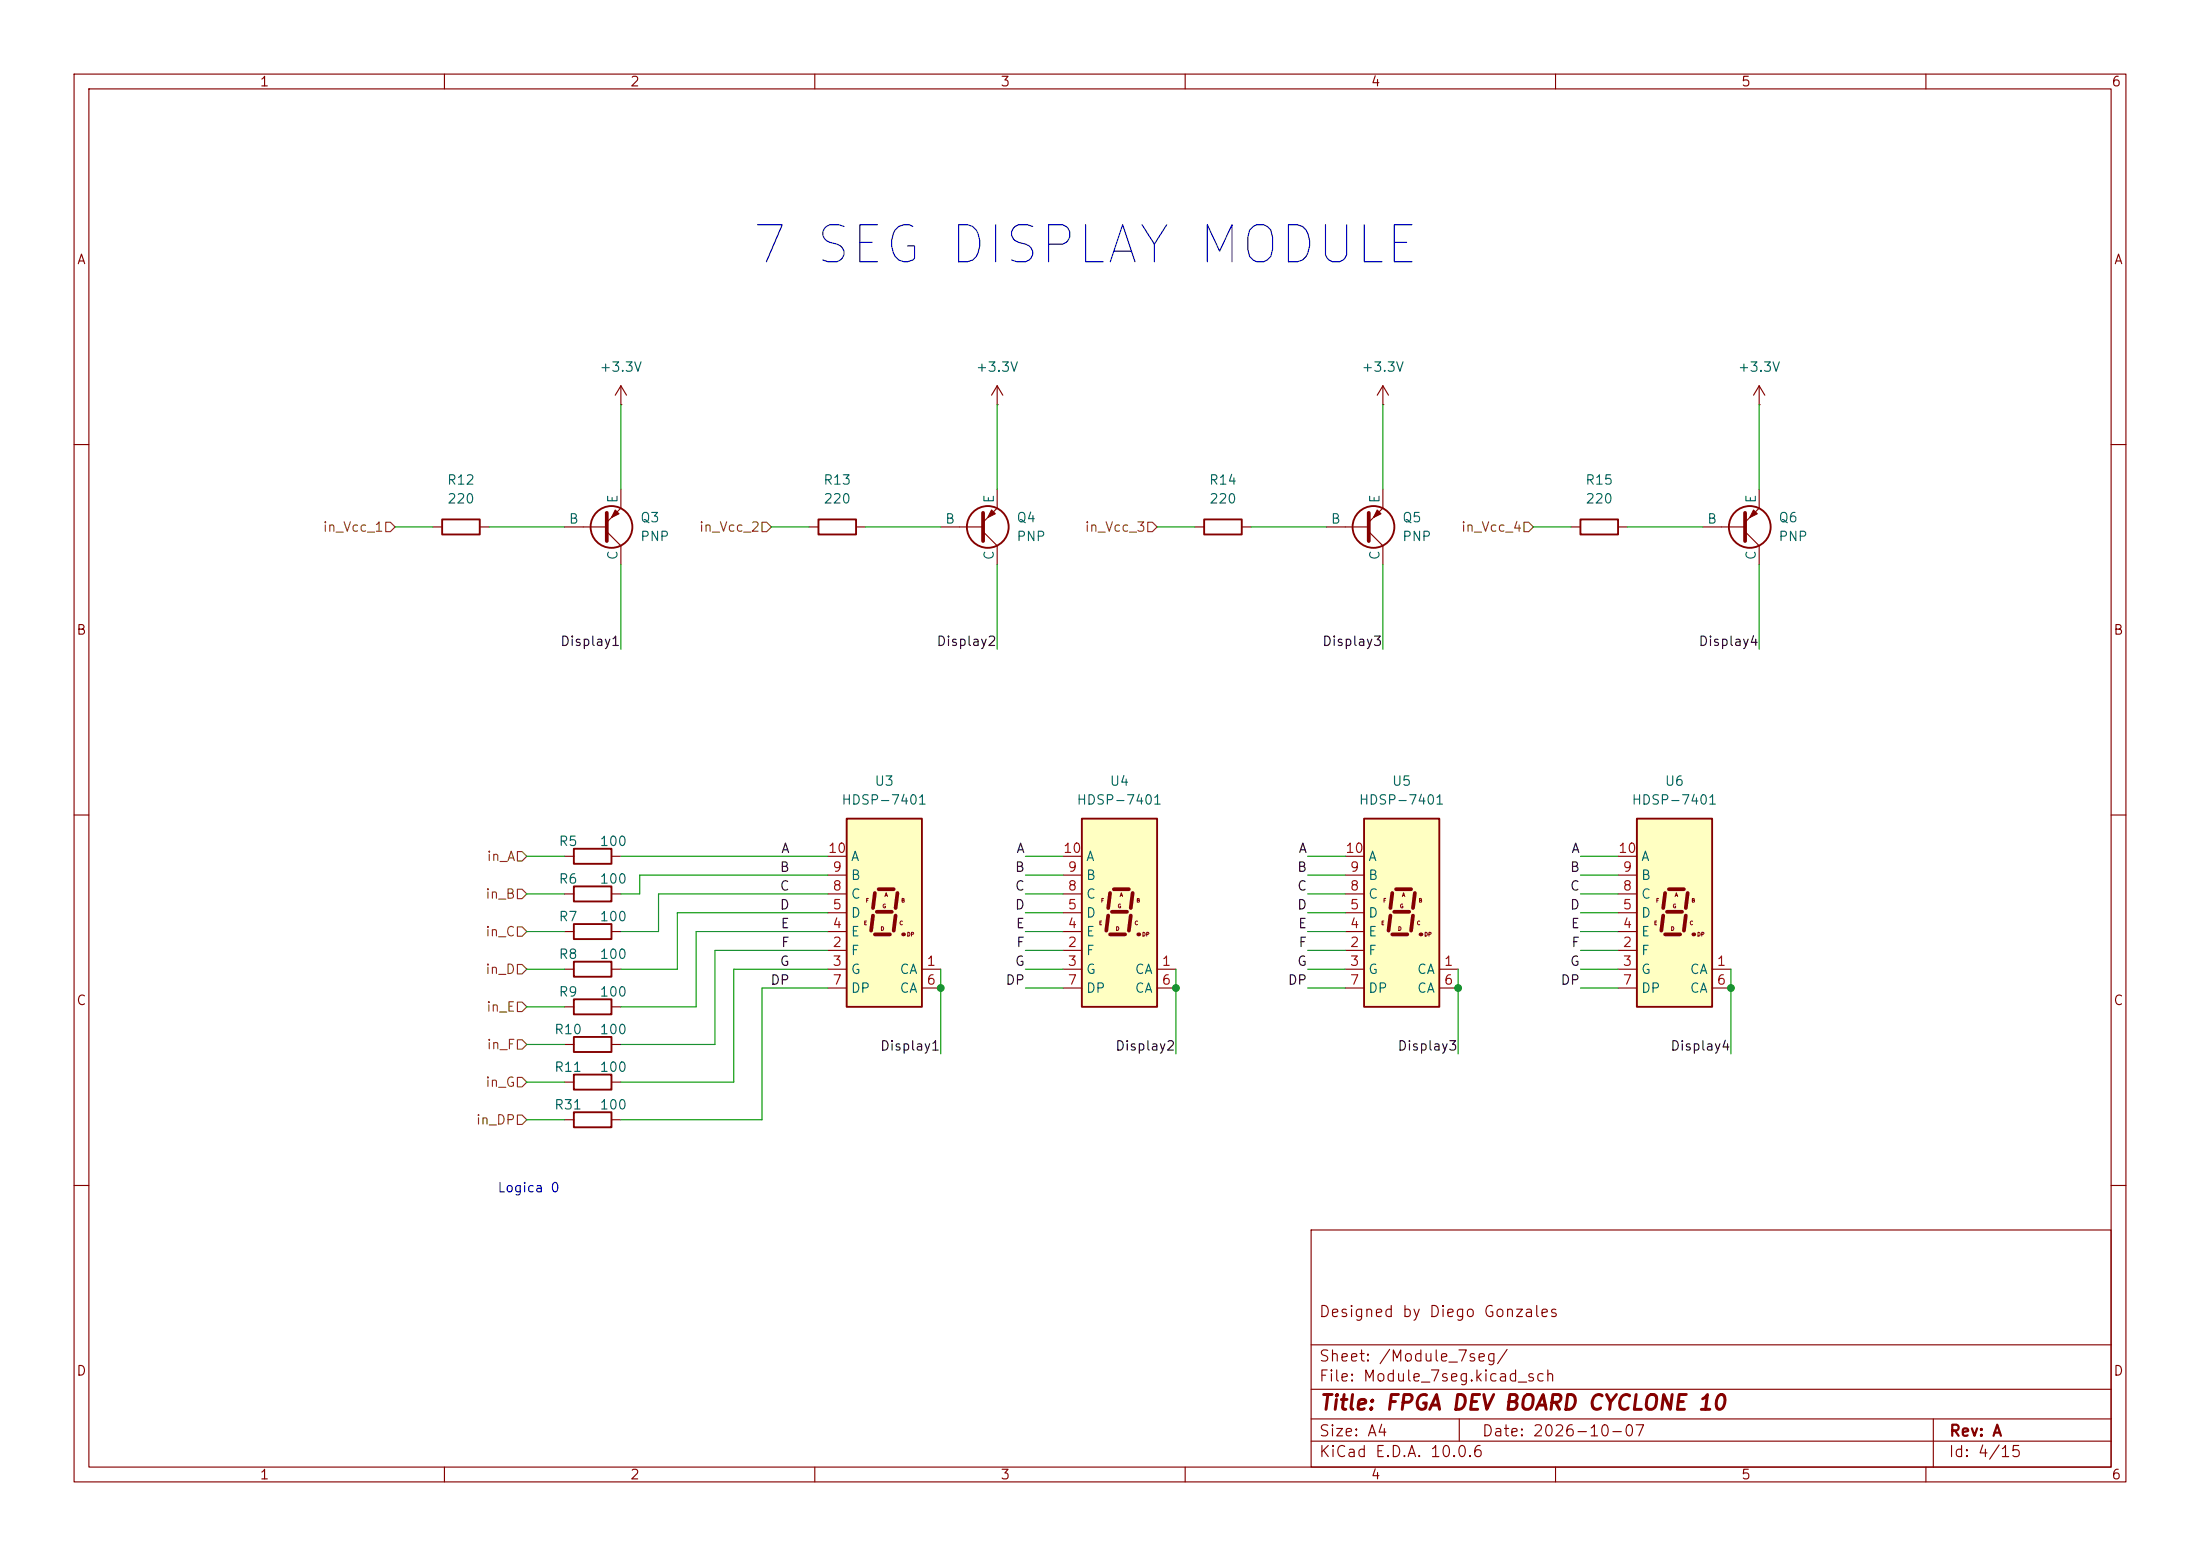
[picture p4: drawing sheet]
<svg xmlns="http://www.w3.org/2000/svg" width="297mm" height="210mm" viewBox="0 0 297 210" stroke-linecap="round" stroke-linejoin="round" font-family="sans-serif">
<g fill="none" stroke="#840000" stroke-width=".15">
<path d="M10 10h277v190h-277zM12 12h273v186h-273zM60 10v2M110 10v2M160 10v2M210 10v2M260 10v2M10 60h2M285 60h2M10 110h2M285 110h2M10 160h2"/>
<path d="M177 166h108v32h-108zM285 160h2M60 198v2M110 198v2M160 198v2M177 194.5h108M177 191.5h108M177 187.5h108M177 181.5h108M197 191.5v3M210 198v2M260 198v2"/>
<path d="M261 191.5v6.5"/>
</g>
<path d="M221 110.5h10.1v25.4h-10.1z" fill="#ffffc2"/>
<path d="M221 110.5h10.1v25.4h-10.1z" fill="none" stroke="#840000" stroke-width=".25"/>
<path d="M224.5 123.6l-.2 2M224.8 120.5l-.3 2.1M224.8 126.1h2M225 123.1h2.1M225.3 120h2M227.6 123.6l-.3 2M227.8 120.5l-.2 2.1" fill="none" stroke="#840000" stroke-width=".51"/>
<circle cx="228.6" cy="126.1" r=".25" fill="#840000"/>
<g fill="none" stroke="#840000" stroke-width=".15">
<path d="M186.7 54.6h.1M186.7 52.1l-.8 1.2M186.7 52.1l.8 1.2M186.7 52.1v2.5M76.2 71.1h5.7M81.9 71.8l1.9 1.9v2.5M83.8 66v2.6l-1.9 1.9M161.3 71.1h1.3M167.6 71.1h1.3M212.1 71.1h1.3M218.4 71.1h1.3M229.9 71.1h5.7"/>
<path d="M235.6 71.8l1.9 1.9v2.5M237.5 66v2.6l-1.9 1.9M218.4 118.1h2.6M218.4 115.6h2.6M218.4 130.8h2.6M218.4 128.3h2.6M218.4 125.7h2.6M218.4 123.2h2.6M218.4 133.4h2.6M218.4 120.7h2.6M231.1 130.8h2.6M231.1 133.4h2.6"/>
</g>
<path d="M81.9 69.2v3.8M235.6 69.2v3.8" fill="none" stroke="#840000" stroke-width=".51"/>
<g fill="none" stroke="#840000" stroke-width=".25">
<path d="M162.6 70.1h5v2h-5zM213.4 70.1h5v2h-5z"/>
<circle cx="82.5" cy="71.1" r="2.82"/>
<circle cx="236.2" cy="71.1" r="2.82"/>
</g>
<g fill="#840000" stroke="#840000" stroke-width=".15">
<path d="M83.1 68.8l.5 .5-1.1 .6z"/>
<path d="M236.7 68.8l.5 .5-1 .6z"/>
</g>
<path d="M146 110.5h10.2v25.4h-10.2z" fill="#ffffc2"/>
<path d="M146 110.5h10.2v25.4h-10.2z" fill="none" stroke="#840000" stroke-width=".25"/>
<path d="M149.6 123.6l-.2 2M149.9 120.5l-.3 2.1M149.9 126.1h2M150.1 123.1h2M150.4 120h2M152.7 123.6l-.3 2M152.9 120.5l-.2 2.1" fill="none" stroke="#840000" stroke-width=".51"/>
<circle cx="153.7" cy="126.1" r=".25" fill="#840000"/>
<g fill="none" stroke="#840000" stroke-width=".15">
<path d="M237.5 54.6h.1M237.5 52.1l-.8 1.2M237.5 52.1l.8 1.2M237.5 52.1v2.5M179.1 71.1h5.7M184.8 71.8l1.9 1.9v2.5M186.7 66v2.6l-1.9 1.9M143.5 118.1h2.5M143.5 115.6h2.5M143.5 130.8h2.5M143.5 128.3h2.5M143.5 125.7h2.5"/>
<path d="M143.5 123.2h2.5M143.5 133.4h2.5M143.5 120.7h2.5M156.2 130.8h2.5M156.2 133.4h2.5M76.2 146.1h1.3M82.5 146.1h1.3"/>
</g>
<path d="M184.8 69.2v3.8" fill="none" stroke="#840000" stroke-width=".51"/>
<g fill="none" stroke="#840000" stroke-width=".25">
<path d="M77.5 145h5v2.1h-5z"/>
<circle cx="185.4" cy="71.1" r="2.82"/>
</g>
<path d="M185.9 68.8l.5 .5-1 .6z" fill="#840000" stroke="#840000" stroke-width=".15"/>
<path d="M184.1 110.5h10.2v25.4h-10.2z" fill="#ffffc2"/>
<path d="M184.1 110.5h10.2v25.4h-10.2z" fill="none" stroke="#840000" stroke-width=".25"/>
<path d="M187.7 123.6l-.2 2M188 120.5l-.3 2.1M188 126.1h2M188.2 123.1h2M188.5 120h2M190.8 123.6l-.3 2M191 120.5l-.2 2.1" fill="none" stroke="#840000" stroke-width=".51"/>
<circle cx="191.8" cy="126.1" r=".25" fill="#840000"/>
<path d="M181.6 118.1h2.5M181.6 115.6h2.5M76.2 135.9h1.3M82.5 135.9h1.3M181.6 130.8h2.5M181.6 128.3h2.5M181.6 125.7h2.5M181.6 123.2h2.5M181.6 133.4h2.5M181.6 120.7h2.5M194.3 130.8h2.5M194.3 133.4h2.5" fill="none" stroke="#840000" stroke-width=".15"/>
<path d="M77.5 134.9h5v2h-5z" fill="none" stroke="#840000" stroke-width=".25"/>
<path d="M114.3 110.5h10.2v25.4h-10.2z" fill="#ffffc2"/>
<path d="M114.3 110.5h10.2v25.4h-10.2z" fill="none" stroke="#840000" stroke-width=".25"/>
<path d="M117.9 123.6l-.3 2M118.1 120.5l-.2 2.1M118.1 126.1h2M118.4 123.1h2M118.6 120h2M120.9 123.6l-.3 2M121.2 120.5l-.3 2.1" fill="none" stroke="#840000" stroke-width=".51"/>
<circle cx="121.9" cy="126.1" r=".25" fill="#840000"/>
<g fill="none" stroke="#840000" stroke-width=".15">
<path d="M83.8 54.6h.1M83.8 52.1l-.7 1.2M83.8 52.1l.8 1.2M83.8 52.1v2.5M134.6 54.6h.1M134.6 52.1l-.7 1.2M134.6 52.1l.8 1.2M134.6 52.1v2.5M58.4 71.1h1.3M64.8 71.1h1.2M109.2 71.1h1.3M115.6 71.1h1.2"/>
<path d="M127 71.1h5.7M132.7 71.8l1.9 1.9v2.5M134.6 66v2.6l-1.9 1.9M76.2 115.6h1.3M82.5 115.6h1.3M111.8 118.1h2.5M111.8 115.6h2.5M76.2 130.8h1.3M76.2 125.7h1.3M76.2 120.7h1.3M82.5 130.8h1.3M82.5 125.7h1.3"/>
<path d="M82.5 120.7h1.3M111.8 130.8h2.5M111.8 128.3h2.5M111.8 125.7h2.5M111.8 123.2h2.5M111.8 133.4h2.5M111.8 120.7h2.5M124.5 130.8h2.5M124.5 133.4h2.5M76.2 151.1h1.3M76.2 141h1.3M82.5 151.1h1.3"/>
<path d="M82.5 141h1.3"/>
</g>
<g fill="none" stroke="#840000" stroke-width=".25">
<path d="M59.7 70.1h5.1v2h-5.1zM110.5 70.1h5.1v2h-5.1zM77.5 114.6h5v2h-5zM77.5 119.6h5v2.1h-5zM77.5 124.7h5v2h-5zM77.5 129.8h5v2h-5zM77.5 140h5v2h-5zM77.5 150.1h5v2h-5z"/>
<circle cx="133.3" cy="71.1" r="2.82"/>
</g>
<path d="M132.7 69.2v3.8" fill="none" stroke="#840000" stroke-width=".51"/>
<path d="M133.9 68.8l.5 .5-1.1 .6z" fill="#840000" stroke="#840000" stroke-width=".15"/>
<path d="M52.1 70.5h.6l.6 .6-.6 .7h-.6zM102.9 70.5h.6l.6 .6-.6 .7h-.6zM154.9 70.5h.7l.6 .6-.6 .7h-.7zM205.7 70.5h.7l.6 .6-.6 .7h-.7zM69.8 114.9h.7l.6 .7-.6 .6h-.7zM69.8 120h.7l.6 .7-.6 .6h-.7zM69.8 130.2h.7l.6 .6-.6 .6h-.7zM69.8 135.3h.7l.6 .6-.6 .6h-.7zM69.8 125.1h.7l.6 .6-.6 .7h-.7zM69.8 140.3h.7l.6 .7-.6 .6h-.7zM69.8 145.4h.7l.6 .7-.6 .6h-.7zM69.8 150.5h.7l.6 .6-.6 .7h-.7z" fill="none" stroke="#725600" stroke-width=".15"/>
<g fill="none" stroke="#009600" stroke-width=".15">
<path d="M83.8 54.6v11.4M134.6 54.6v11.4M186.7 54.6v11.4M237.5 54.6v11.4M53.3 71.1h5.1M66 71.1h10.2M83.8 76.2v11.4M104.1 71.1h5.1M116.8 71.1h10.2M134.6 76.2v11.4M156.2 71.1h5.1M168.9 71.1h10.2"/>
<path d="M186.7 76.2v11.4M207 71.1h5.1M219.7 71.1h10.2M237.5 76.2v11.4M71.1 115.6h5.1M83.8 115.6h28M111.8 118.1h-25.4v2.6h-2.6M138.4 115.6h5.1M138.4 118.1h5.1M176.5 115.6h5.1M176.5 118.1h5.1M213.4 115.6h5"/>
<path d="M213.4 118.1h5M71.1 120.7h5.1M71.1 125.7h5.1M71.1 130.8h5.1M71.1 135.9h5.1M111.8 120.7h-22.9v5h-5.1M111.8 125.7h-17.8v10.2h-10.2M111.8 123.2h-20.4v7.6h-7.6M111.8 133.4h-8.9v17.7h-19.1M111.8 128.3h-15.3v12.7h-12.7M111.8 130.8h-12.7v15.3h-15.3M127 130.8v11.4"/>
<path d="M138.4 120.7h5.1M138.4 125.7h5.1M138.4 123.2h5.1M138.4 133.4h5.1M138.4 128.3h5.1M138.4 130.8h5.1M158.7 130.8v11.4M176.5 120.7h5.1M176.5 125.7h5.1M176.5 123.2h5.1M176.5 133.4h5.1M176.5 128.3h5.1"/>
<path d="M176.5 130.8h5.1M196.8 130.8v11.4M213.4 120.7h5M213.4 125.7h5M213.4 123.2h5M213.4 133.4h5M213.4 128.3h5M213.4 130.8h5M233.7 130.8v11.4M71.1 141h5.1M71.1 146.1h5.1M71.1 151.1h5.1"/>
</g>
<g fill="#009600" stroke="#009600" stroke-width=".14">
<circle cx="158.7" cy="133.4" r=".46"/>
<circle cx="127" cy="133.4" r=".46"/>
<circle cx="233.7" cy="133.4" r=".46"/>
<circle cx="196.8" cy="133.4" r=".46"/>
</g>
<text font-size="5" fill="#0000c2" x="101.1" y="36.8">7 SEG DISPLAY MODULE</text>
<text font-size="2" fill="#840000" x="178" y="190.8">Title: FPGA DEV BOARD CYCLONE 10</text>
<g font-size="1.5" fill="#840000">
<text x="178" y="178.1">Designed by Diego Gonzales</text>
<text x="178" y="184.1">Sheet: /Module_7seg/</text>
<text x="178" y="186.8">File: Module_7seg.kicad_sch</text>
<text x="178" y="197">KiCad E.D.A. 10.0.6</text>
<text x="178" y="194.2">Size: A4</text>
<text x="200" y="194.2">Date: 2026-10-07</text>
<text x="263" y="197">Id: 4/15</text>
<text x="263" y="194.2">Rev: A</text>
</g>
<g font-size="1.3" fill="#840000">
<text x="35" y="12">1</text>
<text x="85" y="12">2</text>
<text x="135" y="12">3</text>
<text x="185" y="12">4</text>
<text x="235" y="12">5</text>
<text x="285" y="12">6</text>
<text x="10.3" y="36">A</text>
<text x="285.3" y="36">A</text>
<text x="10.2" y="86">B</text>
<text x="285.2" y="86">B</text>
<text x="10.2" y="136">C</text>
<text x="285.2" y="136">C</text>
<text x="10.2" y="186">D</text>
<text x="285.2" y="186">D</text>
<text x="35" y="200">1</text>
<text x="85" y="200">2</text>
<text x="135" y="200">3</text>
<text x="185" y="200">4</text>
<text x="235" y="200">5</text>
<text x="285" y="200">6</text>
</g>
<g font-size="1.3" fill="#006464">
<text x="80.9" y="50.5">+3.3V</text>
<text x="131.7" y="50.5">+3.3V</text>
<text x="183.7" y="50.5">+3.3V</text>
<text x="234.5" y="50.5">+3.3V</text>
<text x="60.3" y="65.7">R12</text>
<text x="111.1" y="65.7">R13</text>
<text x="163.1" y="65.7">R14</text>
<text x="213.9" y="65.7">R15</text>
<text x="60.3" y="68.3">220</text>
<text x="76.7" y="71">B</text>
<text x="83.7" y="68" transform="rotate(-90 83.7 68)">E</text>
<text x="86.3" y="70.8">Q3</text>
<text x="111.1" y="68.3">220</text>
<text x="127.5" y="71">B</text>
<text x="134.5" y="68" transform="rotate(-90 134.5 68)">E</text>
<text x="137.1" y="70.8">Q4</text>
<text x="163.2" y="68.3">220</text>
<text x="179.6" y="71">B</text>
<text x="186.6" y="68" transform="rotate(-90 186.6 68)">E</text>
<text x="189.2" y="70.8">Q5</text>
<text x="214" y="68.3">220</text>
<text x="230.4" y="71">B</text>
<text x="237.4" y="68" transform="rotate(-90 237.4 68)">E</text>
<text x="240" y="70.8">Q6</text>
<text x="83.7" y="75.7" transform="rotate(-90 83.7 75.7)">C</text>
<text x="86.3" y="73.4">PNP</text>
<text x="134.5" y="75.7" transform="rotate(-90 134.5 75.7)">C</text>
<text x="137.1" y="73.4">PNP</text>
<text x="186.6" y="75.7" transform="rotate(-90 186.6 75.7)">C</text>
<text x="189.2" y="73.4">PNP</text>
<text x="237.4" y="75.7" transform="rotate(-90 237.4 75.7)">C</text>
<text x="240" y="73.4">PNP</text>
<text x="118" y="106.4">U3</text>
<text x="149.7" y="106.4">U4</text>
<text x="187.8" y="106.4">U5</text>
<text x="224.7" y="106.4">U6</text>
<text x="113.5" y="108.9">HDSP-7401</text>
<text x="145.3" y="108.9">HDSP-7401</text>
<text x="183.4" y="108.9">HDSP-7401</text>
<text x="220.2" y="108.9">HDSP-7401</text>
<text x="75.3" y="114.5">R5</text>
<text x="75.3" y="119.6">R6</text>
<text x="80.9" y="114.5">100</text>
<text x="80.9" y="119.6">100</text>
<text x="114.8" y="119.1">B</text>
<text x="114.8" y="116.5">A</text>
<text x="146.5" y="119.1">B</text>
<text x="146.5" y="116.5">A</text>
<text x="184.6" y="119.1">B</text>
<text x="184.6" y="116.5">A</text>
<text x="221.5" y="119.1">B</text>
<text x="221.5" y="116.5">A</text>
<text x="75.3" y="124.7">R7</text>
<text x="80.9" y="124.7">100</text>
<text x="114.8" y="124.2">D</text>
<text x="114.8" y="121.6">C</text>
<text x="146.5" y="124.2">D</text>
<text x="146.5" y="121.6">C</text>
<text x="184.6" y="124.2">D</text>
<text x="184.6" y="121.6">C</text>
<text x="221.5" y="124.2">D</text>
<text x="221.5" y="121.6">C</text>
<text x="75.3" y="129.7">R8</text>
<text x="80.9" y="129.7">100</text>
<text x="114.8" y="129.2">F</text>
<text x="114.8" y="131.8">G</text>
<text x="114.8" y="126.7">E</text>
<text x="121.4" y="131.8">CA</text>
<text x="146.5" y="129.2">F</text>
<text x="146.5" y="131.8">G</text>
<text x="146.5" y="126.7">E</text>
<text x="153.1" y="131.8">CA</text>
<text x="184.6" y="129.2">F</text>
<text x="184.6" y="131.8">G</text>
<text x="184.6" y="126.7">E</text>
<text x="191.2" y="131.8">CA</text>
<text x="221.5" y="129.2">F</text>
<text x="221.5" y="131.8">G</text>
<text x="221.5" y="126.7">E</text>
<text x="228" y="131.8">CA</text>
<text x="75.3" y="134.8">R9</text>
<text x="80.9" y="134.8">100</text>
<text x="114.8" y="134.3">DP</text>
<text x="121.4" y="134.3">CA</text>
<text x="146.5" y="134.3">DP</text>
<text x="153.1" y="134.3">CA</text>
<text x="184.6" y="134.3">DP</text>
<text x="191.2" y="134.3">CA</text>
<text x="221.5" y="134.3">DP</text>
<text x="228" y="134.3">CA</text>
<text x="74.7" y="139.9">R10</text>
<text x="80.9" y="139.9">100</text>
<text x="74.7" y="145">R11</text>
<text x="80.9" y="145">100</text>
<text x="74.7" y="150.1">R31</text>
<text x="80.9" y="150.1">100</text>
</g>
<g font-size="1.3" fill="#725600">
<text x="43.5" y="72.1">in_Vcc_1</text>
<text x="94.3" y="72.1">in_Vcc_2</text>
<text x="146.4" y="72.1">in_Vcc_3</text>
<text x="197.2" y="72.1">in_Vcc_4</text>
<text x="65.6" y="116.5">in_A</text>
<text x="65.4" y="121.6">in_B</text>
<text x="65.4" y="131.8">in_D</text>
<text x="65.4" y="126.7">in_C</text>
<text x="65.6" y="136.9">in_E</text>
<text x="65.6" y="141.9">in_F</text>
<text x="65.4" y="147">in_G</text>
<text x="64.2" y="152.1">in_DP</text>
</g>
<g font-size="1.3" fill="#0f0f0f">
<text x="75.5" y="87.5">Display1</text>
<text x="126.3" y="87.5">Display2</text>
<text x="178.4" y="87.5">Display3</text>
<text x="229.2" y="87.5">Display4</text>
<text x="105.2" y="118">B</text>
<text x="105.4" y="115.4">A</text>
<text x="136.9" y="118">B</text>
<text x="137.1" y="115.4">A</text>
<text x="175" y="118">B</text>
<text x="175.2" y="115.4">A</text>
<text x="211.9" y="118">B</text>
<text x="212" y="115.4">A</text>
<text x="105.2" y="120.5">C</text>
<text x="105.2" y="123.1">D</text>
<text x="105.3" y="125.6">E</text>
<text x="136.9" y="123.1">D</text>
<text x="136.9" y="120.5">C</text>
<text x="137.1" y="125.6">E</text>
<text x="175" y="120.5">C</text>
<text x="175" y="123.1">D</text>
<text x="175.2" y="125.6">E</text>
<text x="211.9" y="120.5">C</text>
<text x="211.9" y="123.1">D</text>
<text x="212" y="125.6">E</text>
<text x="105.2" y="130.7">G</text>
<text x="105.4" y="128.1">F</text>
<text x="136.9" y="130.7">G</text>
<text x="137.1" y="128.1">F</text>
<text x="175" y="130.7">G</text>
<text x="175.2" y="128.1">F</text>
<text x="211.9" y="130.7">G</text>
<text x="212" y="128.1">F</text>
<text x="103.9" y="133.2">DP</text>
<text x="135.7" y="133.2">DP</text>
<text x="173.8" y="133.2">DP</text>
<text x="210.6" y="133.2">DP</text>
<text x="118.7" y="142.1">Display1</text>
<text x="150.5" y="142.1">Display2</text>
<text x="188.6" y="142.1">Display3</text>
<text x="225.4" y="142.1">Display4</text>
</g>
<g font-size="1.3" fill="#a90000">
<text x="111.7" y="115.4">10</text>
<text x="112.3" y="118">9</text>
<text x="143.4" y="115.4">10</text>
<text x="144" y="118">9</text>
<text x="181.5" y="115.4">10</text>
<text x="182.1" y="118">9</text>
<text x="218.4" y="115.4">10</text>
<text x="219" y="118">9</text>
<text x="112.3" y="125.6">4</text>
<text x="112.3" y="123.1">5</text>
<text x="112.3" y="120.5">8</text>
<text x="144" y="125.6">4</text>
<text x="144" y="123.1">5</text>
<text x="144" y="120.5">8</text>
<text x="182.1" y="125.6">4</text>
<text x="182.1" y="123.1">5</text>
<text x="182.1" y="120.5">8</text>
<text x="219" y="125.6">4</text>
<text x="219" y="123.1">5</text>
<text x="219" y="120.5">8</text>
<text x="112.3" y="128.1">2</text>
<text x="112.3" y="130.7">3</text>
<text x="125" y="130.7">1</text>
<text x="144" y="128.1">2</text>
<text x="144" y="130.7">3</text>
<text x="156.7" y="130.7">1</text>
<text x="182.1" y="128.1">2</text>
<text x="182.1" y="130.7">3</text>
<text x="194.8" y="130.7">1</text>
<text x="219" y="128.1">2</text>
<text x="219" y="130.7">3</text>
<text x="231.7" y="130.7">1</text>
<text x="112.3" y="133.2">7</text>
<text x="125" y="133.2">6</text>
<text x="144" y="133.2">7</text>
<text x="156.7" y="133.2">6</text>
<text x="182.1" y="133.2">7</text>
<text x="194.8" y="133.2">6</text>
<text x="219" y="133.2">7</text>
<text x="231.7" y="133.2">6</text>
</g>
<text font-size="1.3" fill="#0000c2" x="67.1" y="161.2">Logica 0</text>
<g font-size=".5" fill="#840000">
<text x="116.6" y="125">E</text>
<text x="116.8" y="121.9">F</text>
<text x="118.8" y="125.7">D</text>
<text x="119.1" y="122.7">G</text>
<text x="119.4" y="121.2">A</text>
<text x="121.4" y="125">C</text>
<text x="121.6" y="121.9">B</text>
<text x="148.3" y="125">E</text>
<text x="148.6" y="121.9">F</text>
<text x="150.6" y="125.7">D</text>
<text x="150.8" y="122.7">G</text>
<text x="151.1" y="121.2">A</text>
<text x="153.1" y="125">C</text>
<text x="153.4" y="121.9">B</text>
<text x="186.4" y="125">E</text>
<text x="186.7" y="121.9">F</text>
<text x="188.7" y="125.7">D</text>
<text x="188.9" y="122.7">G</text>
<text x="189.2" y="121.2">A</text>
<text x="191.2" y="125">C</text>
<text x="191.5" y="121.9">B</text>
<text x="223.2" y="125">E</text>
<text x="223.5" y="121.9">F</text>
<text x="225.5" y="125.7">D</text>
<text x="225.8" y="122.7">G</text>
<text x="226" y="121.2">A</text>
<text x="228" y="125">C</text>
<text x="228.3" y="121.9">B</text>
<text x="122.4" y="126.5">DP</text>
<text x="154.1" y="126.5">DP</text>
<text x="192.2" y="126.5">DP</text>
<text x="229.1" y="126.5">DP</text>
</g>
</svg>
